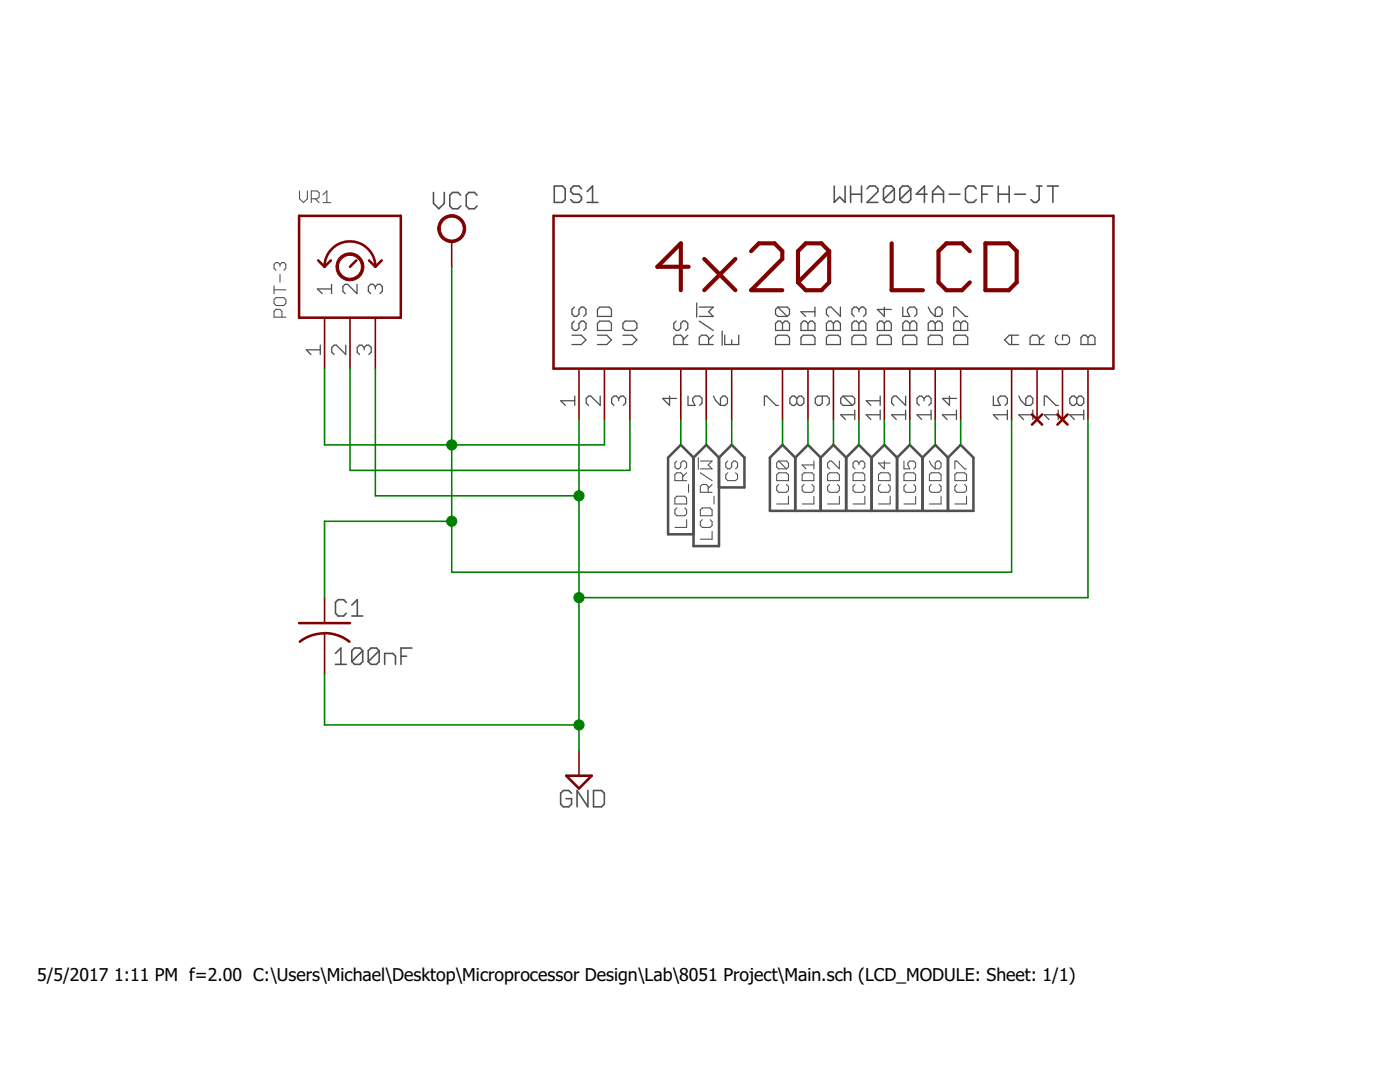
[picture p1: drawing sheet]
<svg xmlns="http://www.w3.org/2000/svg" width="279mm" height="216mm" viewBox="0 0 279 216" stroke-linecap="round" stroke-linejoin="round" font-family="sans-serif">
<g fill="none" stroke="#505050" stroke-width=".32">
<path d="M86.5 38.4v2.2l1.1 1.1 1.1-1.1v-2.2M91.9 38.9l-.5-.5h-1.1l-.5 .5v2.2l.5 .6h1.1l.5-.6M95.2 38.9l-.5-.5h-1.1l-.6 .5v2.2l.6 .6h1.1l.5-.6M110.6 37.1h1.6l.6 .6v2.1l-.6 .6h-1.6zM116.1 37.7l-.6-.6h-1.1l-.5 .6v.5l.5 .6h1.1l.6 .5v.5l-.6 .6h-1.1l-.5-.6M117.2 38.2l1.1-1.1v3.3M166.5 37.1v3.3l1.1-1.1 1.1 1.1v-3.3M169.8 38.8h2.1M169.8 37.1v3.3M171.9 37.1v3.3M173 37.7l.6-.6h1.1l.5 .6v.5l-2.2 2.2h2.2M178.5 37.7v2.1l-.6 .6h-1.1l-.5-.6"/>
<path d="M178.5 37.7l-.6-.6h-1.1l-.5 .6v2.1M178.5 37.7l-2.2 2.1M181.8 37.7v2.1l-.6 .6h-1.1l-.5-.6M181.8 37.7l-.6-.6h-1.1l-.5 .6v2.1M181.8 37.7l-2.2 2.1M185 38.8h-2.1l1.6-1.7v3.3M186.1 38.8h2.2M189.4 38.8h2.2M194.8 37.7l-.5-.6h-1.1l-.5 .6v2.1l.5 .6h1.1l.5-.6M195.9 38.8h1.1M198.1 37.1h-2.2v3.3M199.2 38.8h2.2"/>
<path d="M199.2 37.1v3.3M201.4 37.1v3.3M202.5 38.8h2.2M206.9 37.1h1M207.4 37.1v2.7l-.5 .6h-.6l-.5-.6M209 37.1h2.2M210.1 37.1v3.3M117.2 40.4h2.1M186.1 40.4v-2.2l1.1-1.1 1.1 1.1v2.2M67 130.4l1-1.1v3.3M67 132.6h2.1M69.1 120.2l-.5-.5h-1.1l-.5 .5v2.2l.5 .5h1.1l.5-.5"/>
<path d="M70.2 122.9h2.2M70.2 120.7l1.1-1v3.2M72.4 129.8v2.2l-.6 .6h-1l-.6-.6M72.4 129.8l-.6-.5h-1l-.6 .5v2.2M72.4 129.8l-2.2 2.2M75.7 129.8v2.2l-.6 .6h-1.1l-.5-.6M75.7 129.8l-.6-.5h-1.1l-.5 .5v2.2M75.7 129.8l-2.2 2.2M76.8 132.6v-2.2h1.6l.5 .5v1.7M80 130.9h1.1M82.2 129.3h-2.2v3.3M114.1 158.3l-.6-.6h-1.1l-.5 .6v2.1l.5 .6h1.1l.6-.6v-1h-1.1"/>
<path d="M117.3 157.7v3.3l-2.1-3.3v3.3M118.4 157.7h1.7l.5 .6v2.1l-.5 .6h-1.7z"/>
</g>
<g fill="none" stroke="#505050" stroke-width=".21">
<path d="M59.8 38.1v1.6l.8 .7 .7-.7v-1.6M62.1 39.7h1.2l.4-.4v-.8l-.4-.4h-1.2v2.3M62.9 39.7l.8 .7M64.5 38.9l.7-.8v2.3M54.7 57v1.6M54.7 59.8l.4-.4h1.5l.4 .4v.8l-.4 .4h-1.5l-.4-.4zM54.7 57.8h2.3M55.9 52.8l-.4-.4h-.4l-.4 .4v.8l.4 .3M55.9 52.8l.4-.4h.3l.4 .4v.8l-.4 .3M55.9 52.8v.3M55.9 54.7v1.6M64.5 40.4h1.5"/>
<path d="M56.3 63.3v-1.2l-.4-.4h-.8l-.4 .4v1.2h2.3M134.7 99.4l.4-.4h1.6l.3 .4v1.2h-2.3zM135.1 92l-.4 .4v.8l.4 .4h.4l.4-.4v-.8l.3-.4h.5l.3 .4v.8l-.3 .4M136.2 95.9v-1.2l-.3-.4h-.8l-.4 .4v1.2h2.3M137 94.3l-.8 .8M137.4 96.7v1.5M139.4 91.3v2.4M139.8 94.3l2.3 1.6M139.8 92h2.3l-.8 .8 .8 .8h-2.3M141.3 98.2v-1.1l-.4-.4h-.7l-.4 .4v1.1h2.3M142.1 96.7l-.8 .8M142.5 99v1.6"/>
<path d="M145.2 92l-.4 .4v.8l.4 .4h.4l.4-.4v-.8l.4-.4h.4l.4 .4v.8l-.4 .4M145.2 94.3l-.4 .4v.8l.4 .4h1.6l.4-.4v-.8l-.4-.4M155 94.7l.4-.4h1.6l.4 .4v1.2h-2.4zM155.4 96.7l-.4 .4v.8l.4 .3h1.6l.4-.3v-.8l-.4-.4M155.4 92l-.4 .4v.8l.4 .4h1.6M155.4 92h1.6l.4 .4v.8l-.4 .4M155.4 92l1.6 1.6M157.4 99v1.6h-2.4M160.1 94.7l.4-.4h1.5l.4 .4v1.2h-2.3zM160.5 96.7l-.4 .4v.8l.4 .3h1.5l.4-.3v-.8l-.4-.4M162.4 99v1.6h-2.3M162.4 92v1.6"/>
<path d="M162.4 92.8h-2.3l.8 .8M165.2 94.7l.4-.4h1.5l.4 .4v1.2h-2.3zM165.6 96.7l-.4 .4v.8l.4 .3h1.5l.4-.3v-.8l-.4-.4M167.5 92v1.6l-1.6-1.6h-.3l-.4 .4v.8l.4 .4M167.5 99v1.6h-2.3M170.2 94.7l.4-.4h1.6l.4 .4v1.2h-2.4zM170.6 96.7l-.4 .4v.8l.4 .3h1.6l.4-.3v-.8l-.4-.4M171.4 92.4l-.4-.4h-.4l-.4 .4v.8l.4 .4M171.4 92.4l.4-.4h.4l.4 .4v.8l-.4 .4M171.4 92.4v.4M172.6 99v1.6h-2.4M175.3 94.7l.4-.4h1.6l.4 .4v1.2h-2.4z"/>
<path d="M175.7 96.7l-.4 .4v.8l.4 .3h1.6l.4-.3v-.8l-.4-.4M176.5 92v1.6l-1.2-1.2h2.4M177.7 99v1.6h-2.4M180.4 92v1.6h1.2l-.4-.8v-.4l.4-.4h.8l.3 .4v.8l-.3 .4M180.4 94.7l.4-.4h1.6l.3 .4v1.2h-2.3zM180.8 96.7l-.4 .4v.8l.4 .3h1.6l.3-.3v-.8l-.3-.4M182.7 99v1.6h-2.3M185.5 94.7l.4-.4h1.5l.4 .4v1.2h-2.3zM185.5 92l.4 .8 .7 .8M185.9 96.7l-.4 .4v.8l.4 .3h1.5l.4-.3v-.8l-.4-.4M187 92h.4l.4 .4v.8l-.4 .4h-.8v-1.2zM187.8 99v1.6h-2.3"/>
<path d="M190.6 93.6v-1.6h.3l1.6 1.6h.4M190.6 94.7l.3-.4h1.6l.4 .4v1.2h-2.3zM190.9 96.7l-.3 .4v.8l.3 .3h1.6l.4-.3v-.8l-.4-.4M192.9 99v1.6h-2.3M135.1 101.3l-.4 .4v.8l.4 .4h1.6l.3-.4v-.8l-.3-.4M137 103.7v1.5h-2.3M139.8 101.7l.4-.4h1.5l.4 .4v1.2h-2.3zM140.2 103.7l-.4 .4v.8l.4 .3h1.5l.4-.3v-.8l-.4-.4M142.1 106v1.6h-2.3"/>
</g>
<g fill="none" stroke="#505050" stroke-width=".25">
<path d="M66.2 57.7h-2.8l.9 .9M66.2 56.7v1.9M71.2 56.7v1.9l-1.8-1.9h-.5l-.5 .5v.9l.5 .5M74.9 57.2l-.5-.5h-.4l-.5 .5v.9l.5 .5M74.9 57.2l.5-.5h.4l.5 .5v.9l-.5 .5M74.9 57.2v.5M63.9 69.8h-2.8l1 .9M63.9 68.9v1.8M69 68.9v1.8l-1.9-1.8h-.4l-.5 .4v1l.5 .4M72.7 69.3l-.5-.4h-.4l-.5 .4v1l.5 .4M72.7 69.3l.5-.4h.4l.5 .4v1l-.5 .4M72.7 69.3v.5"/>
<path d="M114.2 66.9h1.8l.9 .9-.9 .9h-1.8M114.6 64.1l-.4 .4v1l.4 .4h.5l.4-.4v-1l.5-.4h.5l.4 .4v1l-.4 .4M114.6 61.3l-.4 .4v1l.4 .4h.5l.4-.4v-1l.5-.4h.5l.4 .4v1l-.4 .4M114.7 80h-2.8l.9 .9M114.7 79v1.9M119.2 66.9h1.9l.9 .9-.9 .9h-1.9M119.2 64.5l.5-.4h1.9l.4 .4v1.4h-2.8zM119.2 61.7l.5-.4h1.9l.4 .4v1.4h-2.8zM119.8 79v1.9l-1.9-1.9h-.4l-.5 .5v.9l.5 .5M123.5 79.5l-.5-.5h-.5l-.4 .5v.9l.4 .5M123.5 79.5l.4-.5h.5l.5 .5v.9l-.5 .5M123.5 79.5v.5"/>
<path d="M124.3 66.9h1.9l.9 .9-.9 .9h-1.9M124.3 64.5l.5-.4h1.8l.5 .4v1l-.5 .4h-1.8l-.5-.4zM133.6 79v1.9l-1.4-1.4h2.8M134.9 64.1l-.4 .4v1l.4 .4h.5l.5-.4v-1l.4-.4h.5l.5 .4v1l-.5 .4M136.3 68.7v-1.3l-.4-.5h-1l-.4 .5v1.3h2.8M137.3 66.9l-1 .9M137.3 79v1.9h1.4l-.5-.9v-.5l.5-.5h.9l.5 .5v.9l-.5 .5M139 60.5v2.8M139.6 61.3h2.7l-.9 .9 .9 .9h-2.7M139.6 64.1l2.7 1.8M141.4 68.7v-1.3l-.5-.5h-.9l-.4 .5v1.3h2.7M142.3 66.9l-.9 .9"/>
<path d="M142.4 79l.5 1 .9 .9M143.8 79.5l.5-.5h.4l.5 .5v.9l-.5 .5h-.9zM144.1 66.1v2.8M144.6 66.9v1.8h2.8v-1.8M146 67.8v.9M154.8 67.4l.4-.5h1.9l.5 .5v1.3h-2.8zM154.8 64.5l.4-.4h.5l.5 .4 .4-.4h.5l.5 .4v1.4h-2.8zM155.2 61.3l-.4 .4v1l.4 .4h1.9M155.2 61.3h1.9l.5 .4v1l-.5 .4M155.2 61.3l1.9 1.8M156.2 64.5v1.4M159 79.5l-.4-.5h-.5l-.5 .5v.9l.5 .5h.5l.4-.5"/>
<path d="M159 79.5l.5-.5h.5l.4 .5v.9l-.4 .5h-.5l-.5-.5M159 79.5v.9M159.9 67.4l.4-.5h1.9l.4 .5v1.3h-2.7zM159.9 64.5l.4-.4h.5l.4 .4 .5-.4h.5l.4 .4v1.4h-2.7zM161.2 64.5v1.4M162.6 61.3v1.8M162.6 62.2h-2.7l.9 .9M164.1 79v1.4l-.5 .5h-.4l-.5-.5v-.9l.5-.5h1.8l.5 .5v.9l-.5 .5M164.9 67.4l.5-.5h1.9l.4 .5v1.3h-2.8zM164.9 64.5l.5-.4h.5l.4 .4 .5-.4h.5l.4 .4v1.4h-2.8zM166.3 64.5v1.4M167.7 61.3v1.8l-1.8-1.8h-.5l-.5 .4v1l.5 .4"/>
<path d="M168.3 79h1.8l.5 .5v.9l-.5 .5M168.3 79l-.5 .5v.9l.5 .5h1.8M168.3 79l1.8 1.9M170 67.4l.5-.5h1.8l.5 .5v1.3h-2.8zM170 64.5l.5-.4h.4l.5 .4 .5-.4h.4l.5 .4v1.4h-2.8zM171.4 61.7l-.5-.4h-.4l-.5 .4v1l.5 .4M171.4 61.7l.5-.4h.4l.5 .4v1l-.5 .4M171.4 61.7v.5M171.4 64.5v1.4M175.1 67.4l.5-.5h1.8l.5 .5v1.3h-2.8zM175.1 64.5l.5-.4h.4l.5 .4 .5-.4h.4l.5 .4v1.4h-2.8zM175.7 80h-2.8l.9 .9"/>
<path d="M175.7 79v1.9M176.5 61.3v1.8l-1.4-1.4h2.8M176.5 64.5v1.4M180.2 67.4l.4-.5h1.9l.5 .5v1.3h-2.8zM180.2 64.5l.4-.4h.5l.5 .4 .4-.4h.5l.5 .4v1.4h-2.8zM180.2 61.3v1.8h1.4l-.5-.9v-.5l.5-.4h.9l.5 .4v1l-.5 .4M180.7 79v1.9l-1.8-1.9h-.5l-.5 .5v.9l.5 .5M181.6 64.5v1.4M184.4 79.5l-.5-.5h-.4l-.5 .5v.9l.5 .5M184.4 79.5l.5-.5h.5l.4 .5v.9l-.4 .5M184.4 79.5v.5M185.3 67.4l.4-.5h1.9l.4 .5v1.3h-2.7z"/>
<path d="M185.3 64.5l.4-.4h.5l.4 .4 .5-.4h.5l.4 .4v1.4h-2.7zM185.3 61.3l.4 .9 .9 .9M186.6 61.7l.5-.4h.5l.4 .4v1l-.4 .4h-1zM186.6 64.5v1.4M189.5 79v1.9l-1.4-1.4h2.8M190.3 67.4l.5-.5h1.9l.4 .5v1.3h-2.8zM190.3 64.5l.5-.4h.5l.4 .4 .5-.4h.5l.4 .4v1.4h-2.8zM190.3 63.1v-1.8h.5l1.9 1.8h.4M191.7 64.5v1.4M198.2 79v1.9h1.4l-.4-.9v-.5l.4-.5h1l.4 .5v.9l-.4 .5M201.9 66.9v1.8M203.3 66.9h-1.9l-.9 .9 .9 .9h1.9"/>
<path d="M203.3 79l.5 1 .9 .9M204.7 79.5l.5-.5h.5l.4 .5v.9l-.4 .5h-1zM207.4 68.7v-1.3l-.4-.5h-1l-.4 .5v1.3h2.8M208.4 66.9l-1 .9M211.1 66.9l-.4 .5v.9l.4 .4h1.9l.4-.4v-.9l-.4-.5h-1v.9M214.9 79.5l-.5-.5h-.4l-.5 .5v.9l.5 .5h.4l.5-.5M214.9 79.5l.4-.5h.5l.5 .5v.9l-.5 .5h-.5l-.4-.5M214.9 79.5v.9M215.7 67.4l.5-.5h.5l.4 .5 .5-.5h.5l.4 .5v1.3h-2.8zM217.1 67.4v1.3M152.5 80.9v-1.9h.5l1.9 1.9h.4M170.6 82.8h-2.8l.9 .9"/>
<path d="M170.6 81.8v1.9M175.7 82.8h-2.8l.9 .9M175.7 81.8v1.9M180.7 82.8h-2.8l1 .9M180.7 81.8v1.9M185.8 82.8h-2.8l.9 .9M185.8 81.8v1.9M190.9 82.8h-2.8l.9 .9M190.9 81.8v1.9M201 82.8h-2.8l1 .9M201 81.8v1.9M206.1 82.8h-2.8l1 .9"/>
<path d="M206.1 81.8v1.9M208.4 80.9v-1.9h.5l1.8 1.9h.5M211.2 82.8h-2.8l.9 .9M211.2 81.8v1.9M216.3 82.8h-2.8l.9 .9M216.3 81.8v1.9"/>
</g>
<g fill="none" stroke="#505050" stroke-width=".51">
<path d="M138.4 91.3l2.5-2.5 2.6 2.5M138.4 91.3v17.7h5.1v-17.7M138.4 91.3l-2.5-2.5-2.6 2.5v15.3h5.1M143.5 91.3l2.5-2.5 2.6 2.5v6h-5.1M158.7 91.3l-2.5-2.5-2.6 2.5v10.6h40.7v-10.6l-2.6-2.5-2.5 2.5M158.7 91.3v10.6M158.7 91.3l2.5-2.5 2.6 2.5M163.8 91.3v10.6M163.8 91.3l2.5-2.5 2.6 2.5M168.9 91.3v10.6M168.9 91.3l2.5-2.5 2.5 2.5M173.9 91.3v10.6"/>
<path d="M173.9 91.3l2.6-2.5 2.5 2.5M179 91.3v10.6M179 91.3l2.6-2.5 2.5 2.5M184.1 91.3v10.6M184.1 91.3l2.5-2.5 2.6 2.5M189.2 91.3v10.6"/>
</g>
<g fill="none" stroke="#800000" stroke-width=".51">
<path d="M59.7 43.1h20.3v20.3h-20.3zM63.5 52l1.3 1.2M64.8 53.2a5.1 5.1 0 0 1 5-5 5.1 5.1 0 0 1 5.1 5M66 52l-1.2 1.2M71.1 52l-1.3 1.2M73.6 52l1.3 1.2M76.2 52l-1.3 1.2M110.5 43.1h111.7v30.5h-111.7zM206 82.7l2 2M208 82.7l-2 2M211 82.7l2.1 2M213.1 82.7l-2.1 2"/>
<path d="M59.7 124.3h10.1M64.8 126.3l1.5 .2a7.9 7.9 0 0 1 3.4 1.5M64.8 126.4l-1.6 .1-1.4 .4-2 1.1M113 154.8h5.1l-2.6 2.5z"/>
</g>
<g fill="none" stroke="#800000" stroke-width=".32">
<path d="M90.1 48.2v5M64.8 63.4v10.2M69.8 63.4v10.2M74.9 63.4v10.2M115.5 73.6v10.1M120.6 73.6v10.1M125.7 73.6v10.1M135.9 73.6v10.1M140.9 73.6v10.1M146 73.6v10.1M156.2 73.6v10.1M161.2 73.6v10.1"/>
<path d="M166.3 73.6v10.1M171.4 73.6v10.1M176.5 73.6v10.1M181.6 73.6v10.1M186.6 73.6v10.1M191.7 73.6v10.1M201.9 73.6v10.1M207 73.6v10.1M212 73.6v10.1M217.1 73.6v10.1M64.8 119.3v5M64.8 126.4v8.1"/>
<path d="M115.5 149.7v5.1"/>
</g>
<path d="M137.4 53.2h-6.2l4.7-4.6v9.3M140.5 51.7l6.3 6.2M146.8 51.7l-6.3 6.2M149.9 50.1l1.5-1.5h3.2l1.5 1.5v1.6l-6.2 6.2h6.2M165.5 50.1v6.2l-1.6 1.6h-3.1l-1.5-1.6M165.5 50.1l-1.6-1.5h-3.1l-1.5 1.5v6.2M165.5 50.1l-6.2 6.2M177.9 48.6v9.3h6.3M193.5 50.1l-1.5-1.5h-3.1l-1.6 1.5v6.2l1.6 1.6h3.1l1.5-1.6M196.7 48.6h4.6l1.6 1.5v6.2l-1.6 1.6h-4.6z" fill="none" stroke="#800000" stroke-width=".83"/>
<g fill="#800000" stroke="#800000" stroke-width=".2">
<path d="M88.1 43.8a2.79 2.79 0 0 1 4.4 .3 2.79 2.79 0 0 1-1.6 4.2 2.79 2.79 0 0 1-3.5-2.7h.5a2.29 2.29 0 0 1 3.2-2.1 2.29 2.29 0 0 1 .5 3.9 2.29 2.29 0 0 1-3.7-1.4v-.4h-.5a2.98 2.98 0 0 1 .7-1.8z" fill-rule="evenodd"/>
<path d="M67.7 51.4a2.79 2.79 0 0 1 4.5 .3 2.79 2.79 0 0 1-1.5 4.2 2.79 2.79 0 0 1-3.6-2.7h.5a2.29 2.29 0 0 1 3.3-1.9 2.29 2.29 0 0 1 .2 3.9 2.29 2.29 0 0 1-3.5-1.6v-.4h-.5a2.8 2.8 0 0 1 .6-1.8z" fill-rule="evenodd"/>
</g>
<g fill="none" stroke="#008000" stroke-width=".32">
<path d="M90.1 53.2v61h111.8v-30.5M64.8 73.6v15.2h55.8v-5.1M69.8 73.6v20.3h55.9v-10.2M74.9 73.6v25.3h40.6M115.5 83.7v66M135.9 83.7v5.1M140.9 83.7v5.1M146 83.7v5.1M156.2 83.7v5.1M161.2 83.7v5.1M166.3 83.7v5.1M171.4 83.7v5.1"/>
<path d="M176.5 83.7v5.1M181.6 83.7v5.1M186.6 83.7v5.1M191.7 83.7v5.1M217.1 83.7v35.6h-101.6M90.1 104h-25.3v15.3M64.8 134.5v10.2h50.7"/>
</g>
<g fill="#008000" stroke="#008000" stroke-width=".2">
<circle cx="115.5" cy="98.9" r="1.02"/>
<circle cx="115.5" cy="119.3" r="1.02"/>
<circle cx="115.5" cy="144.7" r="1.02"/>
<circle cx="90.1" cy="88.8" r="1.02"/>
<circle cx="90.1" cy="104" r="1.02"/>
</g>
<g font-size="3.5">
<text x="7.4" y="195.8">5/5/2017</text>
<text x="22.8" y="195.8">1:11 PM f=2.00 C:\Users\Michael\Desktop\Microprocessor Design\Lab\8051 Project\Main.sch (LCD_MODULE: Sheet: 1/1)</text>
</g>
</svg>
